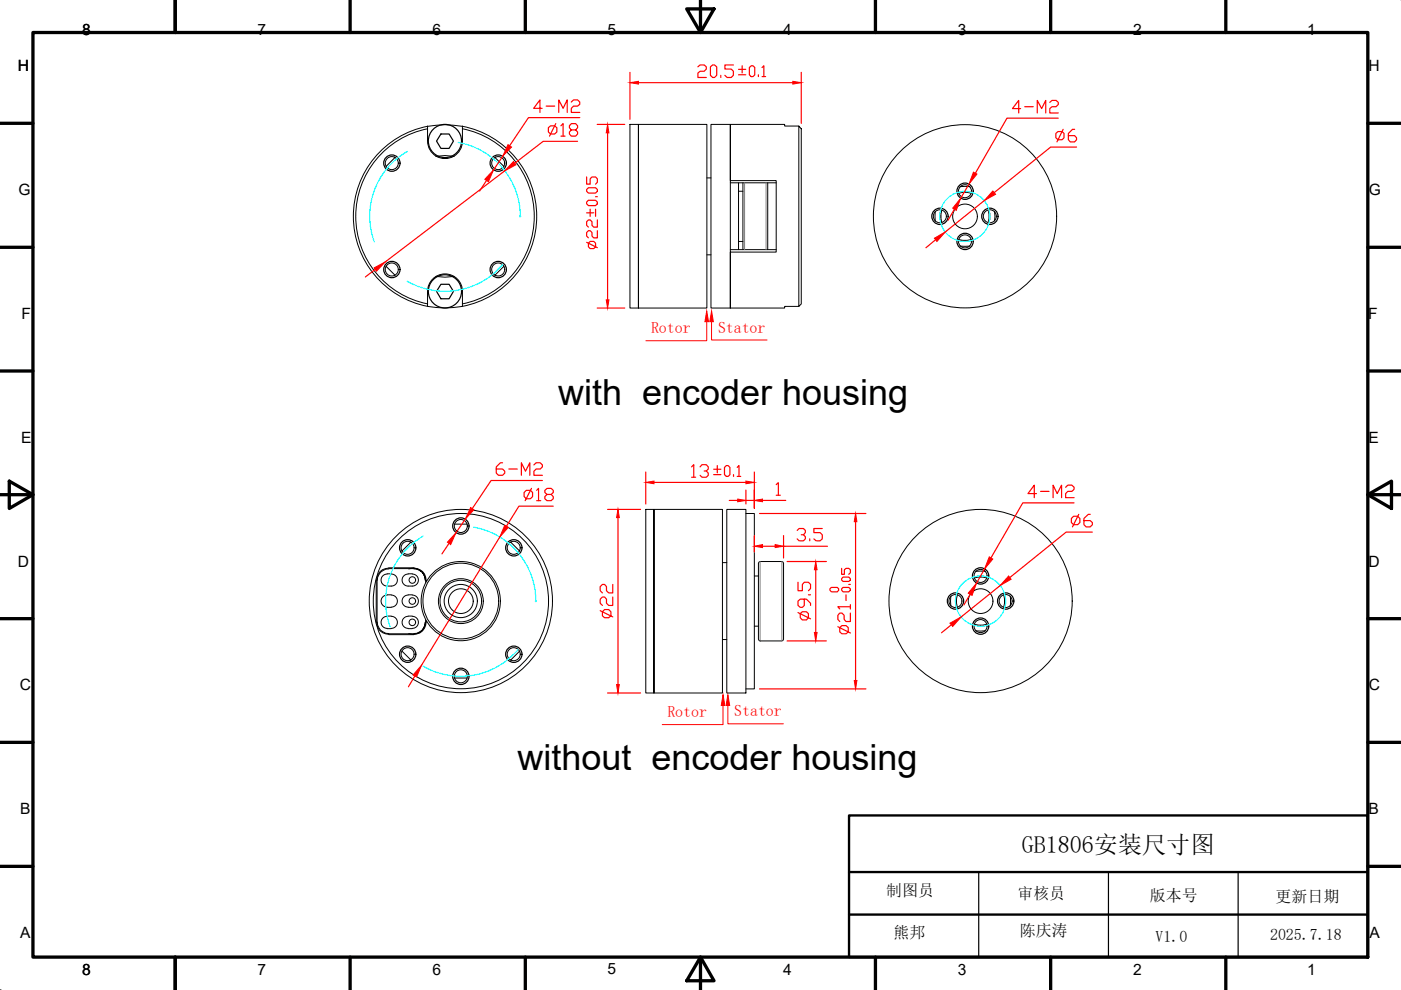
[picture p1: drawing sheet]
<svg xmlns="http://www.w3.org/2000/svg" width="297mm" height="210mm" viewBox="0 0 297 210" stroke-linecap="round" stroke-linejoin="round" font-family="sans-serif">
<!-- layer: 0 -->
<g fill="none" stroke="#000" stroke-width=".7">
<path d="M37.1 0v6.9M74.2 0v6.9M111.4 0v6.9M148.5 0v6.9M185.6 0v6.9M222.8 0v6.9M259.9 0v6.9M7 6.9h283v196h-283zM145.6 1.9h5.8l-2.9 5zM0 26.1h7M290 26.1h7M0 52.4h7"/>
<path d="M290 52.4h7M0 78.7h7M290 78.7h7M0 104.9h7M2 102l5 2.9-5 2.9zM290 104.9l5-2.9v5.8zM290 104.9h7M0 131.2h7M290 131.2h7M0 157.4h7M290 157.4h7M0 183.7h7"/>
<path d="M290 183.7h7M37.1 202.9v7M74.2 202.9v7M111.4 202.9v7M148.5 202.9l2.9 5h-5.8zM148.5 202.9v7M185.6 202.9v7M222.8 202.9v7M259.9 202.9v7"/>
</g>
<path d="M180 172.9h110v30h-110zM180 184.9h110M180 193.9h110" fill="none" stroke="#000" stroke-width=".5"/>
<path d="M235 184.9h55h-27.5v18M0 209.9h.1M207.5 202.9v-18h-27.5h55v18" fill="none" stroke="#000" stroke-width=".25"/>
<g fill="none" stroke="#000" stroke-width=".21">
<path d="M83.6 33.3l.2 .1M83.7 33.4l-1.8 1.9M90.6 26.7a13.8 13.8 0 0 0 .2 4.3 3.7 3.7 0 0 0 4.1 2.6 3.7 3.7 0 0 0 3.2-3.7l-.1-3.2M90.7 27.3a18.9 18.9 0 0 0-15.3 18.6 18.9 18.9 0 0 0 15.3 18.5M92.4 33.2l2-.2 1.9 .2M98 27.3a18.9 18.9 0 0 1 15.3 18.6 18.9 18.9 0 0 1-15.3 18.5M105 33.4l1.8 1.9M105.1 33.3l-.2 .1M133.6 26.4h16.3v38.9h-16.3zM135.4 26.4v38.9zM149.9 37.7h.8M154.8 26.4v11.9h9.8v15.1h-9.8v11.9z"/>
<path d="M154.8 38.8h9.8M156.6 38.8v14.1M157.5 38.8v14.1M162.8 38.8v14.1M169.4 26.7h-3v-.3h-15.7v38.9h15.7v-.3h3M169.4 26.7l.5 .6v37.1l-.5 .6zM203.5 39.6h2.1M81.9 56.5l1.8 1.8M83.8 58.4h-.2M92.4 58.6l2 .2 1.9-.2M104.9 58.4h.2M106.8 56.5l-1.8 1.8"/>
<path d="M149.9 54h.8M154.8 52.9h9.8M156.6 51.2h.9M156.6 40.5h.9M198.3 44.8v2.1M199.5 44.5l-.2 .9 .2 1.9M199.7 44.5l-.2 .9 .2 1.8M203.2 40.8l.9-.2 1.9 .2M203.2 51l.9 .1 1.9-.1M203.3 50.8l.8 .2 1.8-.2M203.3 41l.8-.2 1.8 .2M203.5 52.2h2.1"/>
<path d="M209.5 44.5l.2 .9-.2 1.8M209.7 44.5l.2 .9-.2 1.9M210.8 44.8l.2 1.1-.2 1M90.6 61.8v2.6M90.7 65a19.4 19.4 0 0 1-12.5-29.9 19.4 19.4 0 0 1 32.3 0 19.4 19.4 0 0 1-12.4 29.9M90.7 61.8a3.7 3.7 0 0 1 3.7-3.7 3.7 3.7 0 0 1 3.7 3.7M98 61.8v3.2a19.8 19.8 0 0 1-7.4 0v-.6M86.9 114.9h.2M87.1 115l-1.9 1.9M96.3 111.1h2.8M108.3 115l1.9 1.9M108.4 114.9h-.2"/>
<path d="M136.9 108h16.3v38.9h-16.3zM138.7 108v38.9zM153.2 119.3h.9M154.1 108h4v38.9h-4zM158.1 108.9h1.8v37.2h-1.8M160.9 119.2l.3-.1h4.6l.3 .3v16.1l-.3 .4h-4.6l-.4-.4v-16.1zM79.8 123v8.9M79.8 131.9a2.57 2.57 0 0 0 2.6 2.6M79.9 123v8.9M80 131.9a2.39 2.39 0 0 0 2.4 2.4M82.1 130.6h.9M82.1 133.3h.9"/>
<path d="M82.1 126.1h.9M82.1 128.8h.9M82.1 121.7h.9M82.1 130.7a1.28 1.28 0 0 0-1.3 1.3 1.28 1.28 0 0 0 1.3 1.2M82.1 126.2a1.28 1.28 0 0 0-1.3 1.2 1.28 1.28 0 0 0 1.3 1.3M82.1 121.7a1.28 1.28 0 0 0-1.3 1.3 1.28 1.28 0 0 0 1.3 1.3 1.56 1.56 0 0 0 2.2-1.3 1.28 1.28 0 0 0-1.3-1.3M82.4 120.6a2.37 2.37 0 0 0-2.4 2.4M82.4 120.4a2.57 2.57 0 0 0-2.6 2.6M82.4 120.6h5.4M82.4 134.4h5.4M82.4 120.4h5.4M82.4 134.6h5.4"/>
<path d="M83 130.7a1.28 1.28 0 0 1 1.3 1.3 1.28 1.28 0 0 1-1.3 1.2M83 126.2a1.28 1.28 0 0 1 1.3 1.2 1.28 1.28 0 0 1-1.3 1.3M85.2 138l1.9 1.9M86.5 130.6h.9M86.5 133.3h.9M86.5 126.1h.9M86.5 128.8h.9M86.5 121.7h.9M86.5 130.7a1.28 1.28 0 0 0-1.3 1.3 1.28 1.28 0 0 0 1.3 1.2M86.5 126.2a1.28 1.28 0 0 0-1.3 1.2 1.28 1.28 0 0 0 1.3 1.3M86.5 121.7a1.28 1.28 0 0 0-1.3 1.3 1.28 1.28 0 0 0 1.3 1.3 1.56 1.56 0 0 0 2.2-1.3 1.28 1.28 0 0 0-1.3-1.3M86.7 120.6a2.61 2.61 0 0 1 3.5 2.4 2.37 2.37 0 0 0-2.4-2.4"/>
<path d="M86.7 134.3a2.57 2.57 0 0 0 3.5-2.4 2.39 2.39 0 0 1-2.4 2.4M87.1 139.9l-.2 .2M87.4 130.7a1.28 1.28 0 0 1 1.3 1.3 1.28 1.28 0 0 1-1.3 1.2M87.4 126.2a1.28 1.28 0 0 1 1.3 1.2 1.28 1.28 0 0 1-1.3 1.3M87.8 120.4a2.57 2.57 0 0 1 2.5 2.6M90.2 123v.5M90.2 131.4v.5M90.3 131.9a2.57 2.57 0 0 1-2.5 2.6M90.4 123v.2M90.4 131.7v.2M108.2 139.9l.2 .2M110.2 138l-1.9 1.9"/>
<path d="M153.2 135.6h.9M159.9 132.8h.9M159.9 122.1h.9M201.6 126.4v2.1M202.8 126.1l-.2 .9 .2 1.8M203 126.1l-.2 .9 .2 1.8M206.5 122.4l.9-.2 1.9 .2M206.5 132.5l.9 .2 1.9-.2M206.6 122.5l.8-.1 1.8 .1M206.6 132.4l.8 .1 1.8-.1M206.9 121.1h2M206.9 133.7h2"/>
<path d="M212.8 126.1l.2 .9-.2 1.8M213 126.1l.2 .9-.2 1.8M214.2 126.5v2M96.3 143.8h2.8"/>
<circle cx="83.1" cy="34.6" r="1.38"/>
<circle cx="105.6" cy="34.6" r="1.38"/>
<circle cx="83.1" cy="57.1" r="1.38"/>
<circle cx="105.6" cy="57.1" r="1.38"/>
<circle cx="199.3" cy="45.9" r="1.38"/>
<circle cx="204.6" cy="51.2" r="1.38"/>
<circle cx="204.6" cy="40.5" r="1.38"/>
<circle cx="204.6" cy="45.9" r="19.4"/>
<circle cx="204.6" cy="45.9" r="2.62"/>
<circle cx="209.9" cy="45.9" r="1.38"/>
<circle cx="86.4" cy="116.2" r="1.38"/>
<circle cx="97.7" cy="111.5" r="1.38"/>
<circle cx="108.9" cy="116.2" r="1.38"/>
<circle cx="86.4" cy="138.7" r="1.38"/>
<circle cx="87.4" cy="123" r=".69"/>
<circle cx="87.4" cy="127.4" r=".69"/>
<circle cx="87.4" cy="132" r=".69"/>
<circle cx="97.7" cy="127.5" r="8.4"/>
<circle cx="97.7" cy="127.4" r="3.5"/>
<circle cx="97.7" cy="127.4" r="8"/>
<circle cx="97.7" cy="127.4" r="4.4"/>
<circle cx="97.7" cy="127.4" r="19.4"/>
<circle cx="97.7" cy="127.5" r="4.8"/>
<circle cx="97.7" cy="127.5" r="2.62"/>
<circle cx="97.7" cy="127.5" r="18.6"/>
<circle cx="108.9" cy="138.7" r="1.38"/>
<circle cx="202.6" cy="127.4" r="1.38"/>
<circle cx="207.9" cy="132.7" r="1.38"/>
<circle cx="207.9" cy="122.1" r="1.38"/>
<circle cx="207.9" cy="127.4" r="19.4"/>
<circle cx="207.9" cy="127.5" r="2.62"/>
<circle cx="213.2" cy="127.4" r="1.38"/>
<circle cx="97.7" cy="143.4" r="1.38"/>
</g>
<path d="M157.9 38.8v14.1M162.4 38.8v14.1M161.2 119.1v16.8M165.8 119.1v16.8" fill="none" stroke="#808080" stroke-width=".21"/>
<g fill="none" stroke="#000" stroke-width=".25">
<path d="M93.5 28.4h1.7l.9 1.5-.9 1.6h-1.7l-.9-1.6zM93.5 60.3h1.7l.9 1.5-.9 1.5h-1.7l-.9-1.5z"/>
<circle cx="83.1" cy="34.6" r="1.73"/>
<circle cx="94.3" cy="29.9" r="3.5"/>
<circle cx="105.6" cy="34.6" r="1.73"/>
<circle cx="83.1" cy="57.1" r="1.73"/>
<circle cx="105.6" cy="57.1" r="1.73"/>
<circle cx="199.3" cy="45.9" r="1.73"/>
<circle cx="204.6" cy="40.5" r="1.73"/>
<circle cx="204.6" cy="51.2" r="1.73"/>
<circle cx="209.9" cy="45.9" r="1.73"/>
<circle cx="94.3" cy="61.8" r="3.5"/>
<circle cx="86.4" cy="116.2" r="1.73"/>
<circle cx="97.7" cy="111.5" r="1.73"/>
<circle cx="108.9" cy="116.2" r="1.73"/>
<circle cx="86.4" cy="138.7" r="1.73"/>
<circle cx="108.9" cy="138.7" r="1.73"/>
<circle cx="202.6" cy="127.4" r="1.73"/>
<circle cx="207.9" cy="122.1" r="1.73"/>
<circle cx="207.9" cy="132.8" r="1.73"/>
<circle cx="213.2" cy="127.4" r="1.73"/>
<circle cx="97.7" cy="143.4" r="1.73"/>
</g>
<g fill="none" stroke="#0ff" stroke-width=".25">
<path d="M86.4 32.1a15.8 15.8 0 0 0-7 19.2M97.1 30.2a16 16 0 0 1 13.2 15.7M106.6 56.1a16 16 0 0 1-20.2 3.5M89.7 113.7a15.9 15.9 0 0 0-7 19.2M100.4 111.8a15.9 15.9 0 0 1 13.2 15.6M109.8 137.7a15.7 15.7 0 0 1-20.1 3.5"/>
<circle cx="204.6" cy="45.9" r="5.3"/>
<circle cx="207.9" cy="127.4" r="5.3"/>
</g>
<g fill="#0ff" stroke="#0ff" stroke-width=".21">
<circle cx="110.3" cy="45.9" r=".12"/>
<circle cx="113.6" cy="127.4" r=".12"/>
</g>
<g fill="none" stroke="#f00" stroke-width=".25">
<path d="M133.6 15.3v10M135.4 17.5h32.7M148 14.2l.4-.4h.9l.5 .4v.4l-.5 .5h-.9l-.4 .4v.9h1.8M150.6 14.2l.5-.4h.4l.5 .4v1.8l-.5 .4h-.4l-.5-.4zM152.8 16v.4M155.5 13.8h-1.8v.8h1.3l.5 .5v.9l-.5 .4h-.8l-.5-.4M169.9 15.3v10.9M103.1 38.3l-1.4 2.2M106.6 33.1l-2 2.9M107 36.2l-25.3 19.3M114.9 23h-1.8l1.4-1.8v2.6M115.8 22.5h1.8"/>
<path d="M116.3 27.1l.4-.4h.9l.5 .4v.9l-.5 .4h-.9l-.4-.4zM117.8 26.2l-1.3 2.7M118.5 23.8v-2.6l.9 1.8 .9-1.8v2.6M118.9 26.7l.5-.5v2.7M118.9 28.9h.9M121.1 27.5l-.4-.4v-.4l.4-.5h1l.4 .5v.4l-.4 .4h-1l-.4 .5v.4l.4 .5h1l.4-.5v-.4l-.4-.5M121.1 21.6l.5-.4h.9l.4 .4v.5l-.4 .4h-.9l-.5 .5v.8h1.8M122.5 30h-7.3l-6 4.6M122.9 24.9h-10.9l-3.9 6M126.6 26.4h5.9M128.8 28.2v35.4M205.5 39l-1.8 3.1"/>
<path d="M216.4 23h-1.7l1.3-1.7v2.7M217.3 22.6h1.8M219.9 24v-2.7l1 1.7 .8-1.7v2.7M222.6 21.7l.4-.4h.9l.5 .4v.5l-.5 .4h-.9l-.4 .4v1h1.8M223.9 28.3l.4-.4h.9l.4 .4v.9l-.4 .4h-.9l-.4-.4zM224.4 25.1h-10.9l-6.7 11.6M225.4 27.4l-1.3 2.7M227.8 27.4h-.4l-.9 .9v1.3l.4 .5h.9l.5-.5v-.4l-.5-.4h-1.3M228.3 31.2h-5.5l-12 9.6M79.5 57.2l-2 1.5M198.3 50.8l-2 1.7M202.3 44.4l-1.3 2.3"/>
<path d="M208.7 42.5l-8.3 6.7M126.6 65.3h5.9M106.6 98.1h-.5l-.9 .9v1.3l.5 .5h.9l.4-.5v-.4l-.4-.5h-1.4M107.9 99.4h1.8M113.2 98.6l.5-.5h.8l.5 .5v.4l-.5 .4h-.8l-.5 .5v.9h1.8M146.6 99l.5-.5v2.7M148.4 99l.4-.5h1l.4 .5v.4l-.4 .5h-.5M149.8 99.9l.4 .4v.5l-.4 .4h-1l-.4-.4M95.2 115.2l-1.5 2.2M98.7 110l-2 3M106 113.8l-16.6 27.2M110.5 100.8v-2.7l.9 1.8 .9-1.8v2.7"/>
<path d="M111.1 104.4l.5-.4h.8l.5 .4v.9l-.5 .5h-.8l-.5-.5zM112.7 103.6l-1.4 2.6M113.8 104l.4-.4v2.6M113.8 106.2h.8M115 101.9h-10.9l-4 5.9M116 104.8l-.5-.4v-.4l.5-.4h.9l.4 .4v.4l-.4 .4h-.9l-.5 .5v.5l.5 .4h.9l.4-.4v-.5l-.4-.5M117.3 107.3h-7.3l-2.6 4.3M128.8 108h7M131 109.7v35.4M136.9 100.1v6.8M138.7 102.3h19.4M146.6 101.2h.9"/>
<path d="M154.6 106.1h1.8M158.1 103.9v3M158.1 106.1h1.8M159.9 100.1v7.7v-3.9M159.9 113.6v3.4M161 108.9h22.6M161.7 115.8h2.6M161.7 106.1h4.9M164.6 102.7l.4-.4v2.7M164.6 105h.8M166.1 113.6v4.7M166.1 115.8h9.3"/>
<path d="M166.9 119.1h8.3M169 112.5l.4-.4h.9l.5 .4v.4l-.5 .5h-.4M170.3 113.4l.5 .4v.5l-.5 .4h-.9l-.4-.4M171.7 114.3v.4M174.3 112.1h-1.7v.8h1.3l.4 .5v.9l-.4 .4h-.9l-.4-.4M181.4 110.6v33.7M219.8 104.7h-1.8l1.3-1.8v2.6M220.6 104.2h1.8M223.3 105.5v-2.6l.8 1.8 1-1.8v2.6M225.9 103.3l.5-.4h.9l.4 .4v.4l-.4 .5h-.9l-.5 .5v.8h1.8M227.6 109.5h.9l.4 .4v.9l-.4 .4h-.9l-.4-.4v-.9zM227.7 106.6h-10.8l-6.8 11.7"/>
<path d="M228.7 109.1l-1.3 2.6M231.1 109.1h-.4l-.9 .8v1.3l.5 .5h.8l.5-.5v-.4l-.5-.4h-1.3M231.6 112.8h-5.6l-11.9 9.7M127.3 129.5l2.6 1.3M127.7 129.7l.5-.5h.9l.4 .5v.9l-.4 .4h-.9l-.5-.4zM129.9 126.6v1.8h-.8l-.5-.5v-.9l-.4-.4h-.5l-.4 .4v.9l.4 .5M129.9 123.9v1.8h-.8l-.5-.5v-.8l-.4-.5h-.5l-.4 .5v.8l.4 .5M166.9 135.9h8.3M169.2 123.4v1.8h.9v-1.3l.4-.5h.9l.5 .5v.9l-.5 .4M169.2 129.9l2.7 1.3M169.7 130.1l.4-.4h.9l.4 .4v.9l-.4 .4h-.9l-.4-.4zM170.5 127v1.4l-.4 .4h-.4l-.5-.4v-1l.5-.4h1.3l.9 .9v.5"/>
<path d="M171.4 126.1h.5M173 120.8v13.3M176 124.8l.3-.3h1.2l.3 .3v.3l-.3 .4h-1.2l-.3-.4zM177.6 132.9l2.7 1.3M178 133.1l.5-.5h.9l.4 .5v.9l-.4 .4h-.9l-.5-.4zM178.4 124.8l.3-.3h1.2l.4 .3v.3l-.4 .4h-1.2l-.3-.4zM178.4 120.5v1.3h.6v-1l.4-.3h.5l.4 .3v.6l-.4 .4M178.7 122.4h1.2l.4 .3v.3l-.4 .3h-1.2l-.3-.3v-.3zM179.4 126.1v1.2M179.9 123.9h.4M180.3 130v1.8h-.9l-.4-.5v-.8l-.5-.5h-.5l-.4 .5v.8l.4 .5M180.3 128.7h-2.7l.4 .4"/>
<path d="M180.3 128.2v.9M201.7 132.5l-2.1 1.7M205.7 126l-1.3 2.3M208.8 120.6l-1.8 3.1M212.1 124.1l-8.3 6.7M88 143.3l-1.4 2.3M128.8 146.9h7M161 146.1h22.6"/>
</g>
<g fill="#f00" stroke="#f00" stroke-width=".21">
<path d="M89.4 141l-1.1 2.5-.7-.4z"/>
<path d="M107 111.4l.8 .4-1.8 2z"/>
<path d="M96.7 113l-1.1 2.5-.7-.6z"/>
<path d="M99.8 107.6l.7 .5-1.8 1.9z"/>
<path d="M201.4 132.1l2.4-1.3-1.8 2z"/>
<path d="M213.8 122.1l.6 .7-2.3 1.3z"/>
<path d="M207 123.7l-.9 2.5-.8-.4z"/>
<path d="M209.7 118.1l.8 .4-1.7 2.1z"/>
<path d="M79.3 56.8l2.4-1.3-1.9 2z"/>
<path d="M108.9 34.3l.5 .6-2.4 1.3z"/>
<path d="M104.6 36l-1.1 2.5-.7-.5z"/>
<path d="M107.7 30.7l.8 .5-1.9 1.9z"/>
<path d="M198.1 50.5l2.3-1.3-1.8 2z"/>
<path d="M210.5 40.5l.6 .7-2.4 1.3z"/>
<path d="M203.7 42.1l-1 2.5-.7-.5z"/>
<path d="M206.4 36.5l.7 .4-1.6 2.1z"/>
<path d="M173 119.1l.2 1.7h-.5z"/>
<path d="M172.7 134.1h.5l-.2 1.8z"/>
<path d="M181.4 108.9l.3 1.7h-.6z"/>
<path d="M181.1 144.3h.6l-.3 1.8z"/>
<path d="M131 108l.3 1.7h-.6z"/>
<path d="M130.7 145.1h.6l-.3 1.8z"/>
<path d="M136.9 102.3l1.8-.3v.6z"/>
<path d="M158.1 102l1.8 .3-1.8 .3z"/>
<path d="M159.9 115.8l1.8-.3v.6z"/>
<path d="M164.3 115.5l1.8 .3-1.8 .3z"/>
<path d="M128.8 26.4l.3 1.8h-.6z"/>
<path d="M128.5 63.6h.6l-.3 1.7z"/>
<path d="M133.6 17.5l1.8-.3v.6z"/>
<path d="M168.1 17.2l1.8 .3-1.8 .3z"/>
<path d="M156.4 105.8l1.7 .3-1.7 .3z"/>
<path d="M159.9 106.1l1.8-.3v.6z"/>
</g>
<!-- layer: 0 -->
<g fill="none" stroke="#f00" stroke-width=".25">
<path d="M156.6 15.9h1.5M156.6 14.7h1.5M157.4 13.9v1.6M158.9 14.3l.4-.4h.3l.4 .4v1.6l-.4 .3h-.3l-.4-.3zM160.8 15.9v.3M161.6 14.3l.3-.4v2.3M161.6 16.2h.7M151.3 99.5h1.5M152.1 98.7v1.5M153.6 99.1l.4-.4h.4l.4 .4v1.5l-.4 .4h-.4l-.4-.4zM156.3 99.1l.4-.4v2.3M151.3 100.6h1.5"/>
<path d="M155.5 100.6v.4M156.3 101h.8"/>
</g>
<!-- layer: PDF25_0 -->
<g fill="#f00" stroke="#f00" stroke-width=".21">
<path d="M150.9 65.9l.3 2.3h-.7z"/>
<path d="M149.8 65.9l.4 2.3h-.7z"/>
<path d="M154.3 147.3l.4 2.3h-.8z"/>
<path d="M153.3 147.3l.4 2.3h-.8z"/>
</g>
<path d="M149.8 68.2v4h-12.9M150.9 68.2v3.9h11.7M153.3 149.6v4h-12.9M154.3 149.6v3.9h11.8" fill="none" stroke="#f00" stroke-width=".21"/>
<g font-size="7.6">
<text x="118.3" y="85.8">with encoder housing</text>
<text x="109.7" y="163.3">without encoder housing</text>
</g>
<text font-size="5.7" fill="#f00" x="127.7" y="54" transform="rotate(-90 127.7 54)">22±0.05</text>
<text font-size="5.1" x="216.6" y="180.8">GB1806安装尺寸图</text>
<g font-size="3.4" fill="#f00">
<text x="138" y="70.7">Rotor</text>
<text x="152.2" y="70.5">Stator</text>
<text x="141.5" y="152">Rotor</text>
<text x="155.7" y="151.9">Stator</text>
</g>
<g font-size="3.4">
<text x="187.9" y="190">制图员</text>
<text x="215.7" y="190.7">审核员</text>
<text x="243.8" y="191">版本号</text>
<text x="270.4" y="191.3">更新日期</text>
<text x="189.5" y="198.9">熊邦</text>
<text x="216.2" y="198.5">陈庆涛</text>
<text x="245" y="199.8">V1.0</text>
<text x="269.3" y="199.2">2025.7.18</text>
</g>
<g font-size="3.3">
<text x="17.5" y="7.3">8</text>
<text x="54.6" y="7.4">7</text>
<text x="91.7" y="7.3">6</text>
<text x="128.8" y="7.3">5</text>
<text x="166.1" y="7.4">4</text>
<text x="203.1" y="7.3">3</text>
<text x="240.2" y="7.4">2</text>
<text x="277.1" y="7.4">1</text>
<text x="3.8" y="15.1">H</text>
<text x="290.1" y="15.1">H</text>
<text x="3.9" y="41.4">G</text>
<text x="290.2" y="41.4">G</text>
<text x="4.6" y="67.6">F</text>
<text x="290.1" y="67.6">F</text>
<text x="4.5" y="93.8">E</text>
<text x="290.1" y="93.8">E</text>
<text x="3.8" y="120.1">D</text>
<text x="290.1" y="120.1">D</text>
<text x="4.2" y="146.4">C</text>
<text x="290.2" y="146.4">C</text>
<text x="4.3" y="172.6">B</text>
<text x="290.1" y="172.6">B</text>
<text x="4.3" y="198.9">A</text>
<text x="290.4" y="198.9">A</text>
<text x="17.5" y="206.6">8</text>
<text x="54.6" y="206.6">7</text>
<text x="91.7" y="206.6">6</text>
<text x="128.8" y="206.6">5</text>
<text x="166.1" y="206.6">4</text>
<text x="203.1" y="206.6">3</text>
<text x="240.2" y="206.7">2</text>
<text x="277.1" y="206.7">1</text>
</g>
</svg>
